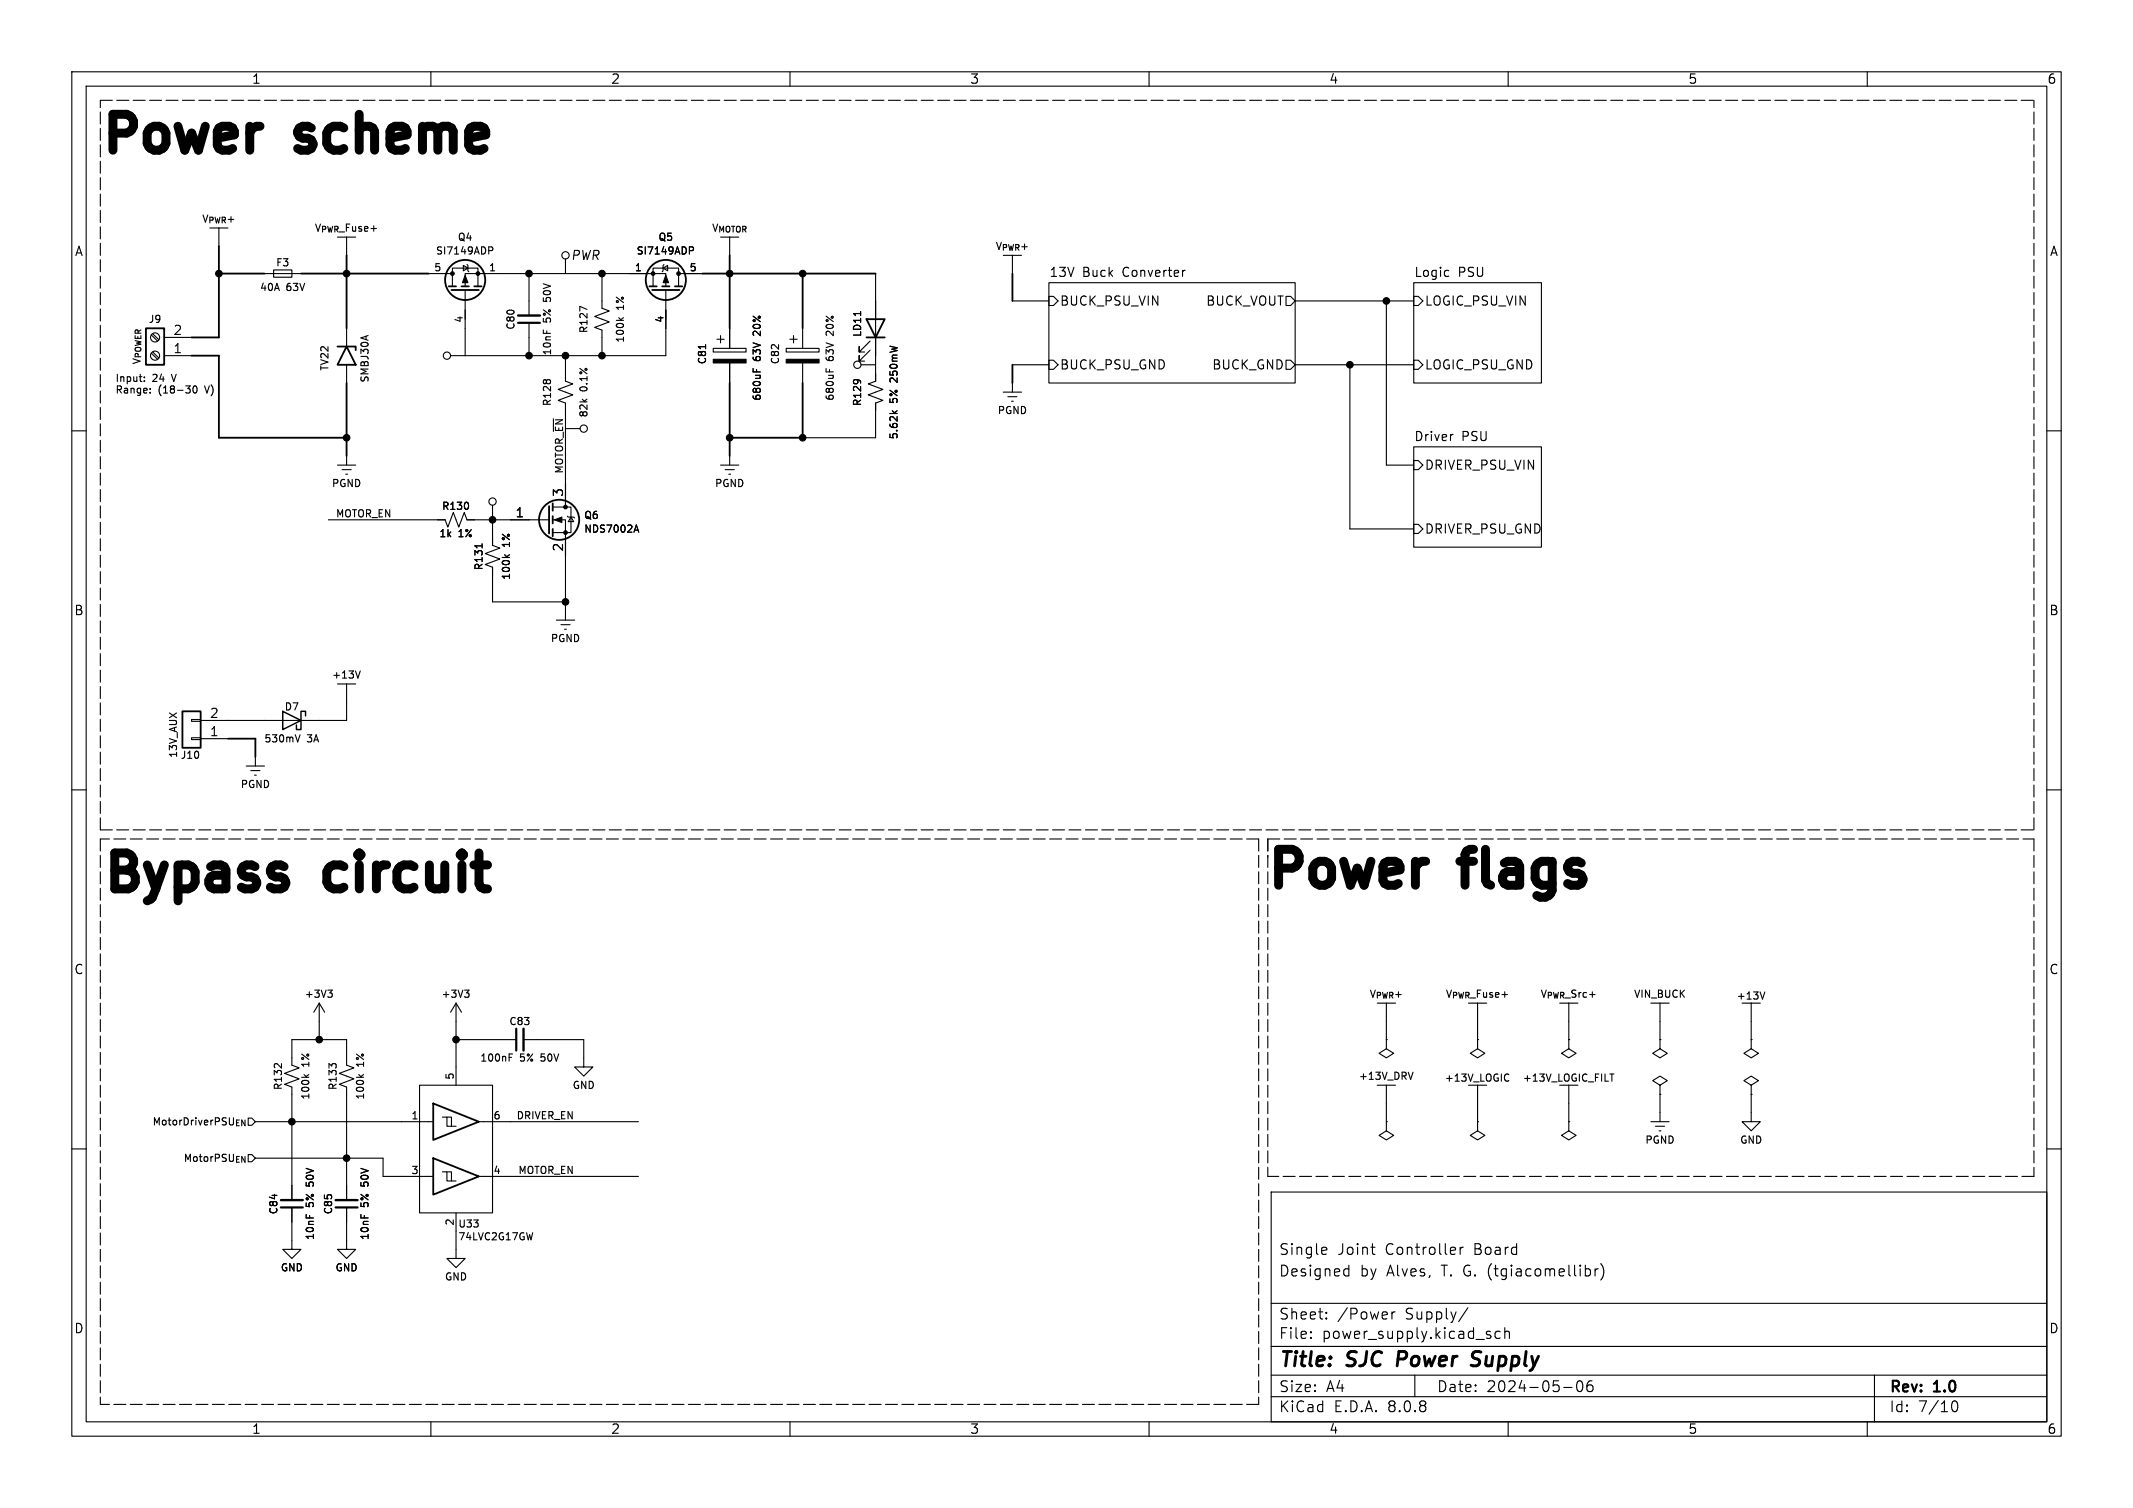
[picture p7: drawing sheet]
<svg xmlns="http://www.w3.org/2000/svg" width="297mm" height="210mm" viewBox="0 0 297 210" stroke-linecap="round" stroke-linejoin="round" font-family="sans-serif">
<g fill="none" stroke="#000" stroke-width=".15">
<path d="M10 10h277v190h-277zM12 12h273v186h-273zM60 10v2M110 10v2M160 10v2M210 10v2M260 10v2M30.5 31.8v2.5M36.8 38.1h5.1M38.1 37.6h2.5v1h-2.5zM48.3 33v2.6M59.7 38.1h3.3"/>
<path d="M63 39.9v-2.6h3.5v2.6M64.5 37l.7 .3-.7 .4zM64.8 39.9v-1.8h27.9v1.8M65 36.8l.2 .2v.7l.1 .1M68.1 34.4h.3l.2 .2-.1 .3h-.4M73.7 38.1v5.8M78.7 36.1v2M83.8 38.1v4.8l1 .4-2 .8 2 .7-2 .8 1 .4v3.5M90.9 39.9v-2.6h3.6v2.6M92.3 37.3l.7-.3v.7zM92.5 36.8l-.2 .2v.7l-.1 .1M94.5 38.1h3.3"/>
<path d="M96 34.4h.4l.2 .2-.1 .3h-.5M101.6 33v2.6M121.9 38.1v15l-1 .4 2 .7-2 .8 2 .8-1 .3v4.9h-10.1M141 35.6v2.5M146 39.4h34.3v13.9h-34.3zM165 37.6l-.2 .1M196.8 39.4h17.8v13.9h-17.8zM201.6 37.6l.1 .1M201.7 38.4l-.1 .1M20.1 53v.1M20.1 52.5v.1M20.9 54.6v.1"/>
<path d="M20.9 54.1v.1M21.1 46.7l.8 .8M21.1 49.2l.8 .8M21.3 46.5l.8 .8M21.3 49l.8 .9M22.9 49.5h3.8M22.9 47h3.8M27 53.8l.1-.1a.53 .53 0 0 1 .3 .5 .53 .53 0 0 1-.3 .5l-.1-.1-.1-.2zM48.3 45.7v2.6M48.3 50.8v2.5M64.8 40.4v9.1M73.7 45v4.5"/>
<path d="M75.7 45.9v.5M75.7 52.9h.3M76.2 52.9h.4M78.7 49.5v3.6l1.1 .4-2.1 .7 2.1 .8-2.1 .8 1 .3M78.7 57.2v13.4M78.7 59.7h2.1M81.7 43.1l-1-.4v.6M86.1 44.2l.4 .4M86.8 44.2l-.4 .3M92.7 40.4v9.1h-30M98.2 48v.6M99.3 48.5h4.6v.5h-4.6z"/>
<path d="M99.8 47.2h1M100.3 46.7v1.1M101.6 45.7v2.8M101.6 50.5v2.8M104.9 51.3v.5M105.3 51.5v.3M109.5 48.5h4.5v.5h-4.5zM110 47.2h1M110.5 46.7v1.1M111.8 45.7v2.8M111.8 50.5v2.8M115 51.3v.5"/>
<path d="M115.5 51.5v.3M118.9 52.9h.7M119.3 52.9h.1M119.8 43.4v.6M119.9 50.8h2M121.2 48.8l-1.6 1.5v-.8v.8h.8M121.2 47.5l-1.6 1.5v-.7v.7h.8M124.2 57.2l.4 .4M124.9 57.2l-.4 .3M139.7 54.6h2.5M140.3 55.2h1.3M140.8 55.9h.3"/>
<path d="M141 53.3v1.3M141 50.8h5M141 41.9h5M146 50.2h.7l.6 .6-.6 .6h-.7zM146 41.3h.7l.6 .6-.6 .6h-.7zM179.1 41.3h.6l.6 .6-.6 .6h-.6zM179.1 50.2h.6l.6 .6-.6 .6h-.6zM180.3 50.8h16.5M180.3 41.9h16.5M188 50.8v22.9h8.8M193 41.9v22.9h3.8M196.8 50.2h.7l.6 .6-.6 .6h-.7z"/>
<path d="M196.8 41.3h.7l.6 .6-.6 .6h-.7zM10 60h2M45.7 72.4h16.3l.4 1 .7-2 .8 2 .7-2 .4 1h11.5M47 64.8h2.5M47.6 65.4h1.3M48.1 66h.3M48.3 63.5v1.3M65.2 70.1v.6M67.1 75.7v.6M68.6 70.4v5.5l1 .4-2 .8 2 .8-2 .7 1 .4v4.8h10.1M70.3 77.3l.4 .3M70.9 77.3l-.3 .2"/>
<path d="M77 72.4h1.7v14M77 70.6h2.5v3.6h-2.5M79 71.9l.1 .1h.8l.1 .1M79.5 72l.4 .6h-.8zM88.4 73.8h.4M88.6 73.1l.3 1M100.3 64.8h2.6M101 65.4h1.2M101.5 66h.2M101.6 63.5v1.3M196.8 62.2h17.8v14h-17.8zM196.8 64.1h.7l.6 .7-.6 .6h-.7z"/>
<path d="M196.8 73h.7l.6 .7-.6 .6h-.7zM202.3 60.5l-.2 .1M285 60h2M47 95.3h2.5M48.3 95.3v5h-20.4M50.2 93.4l-.4 1M77.5 86.4h2.5M78.1 87h1.3M78.6 87.6h.3M10 110h2M26.7 100.2h1.2v.3h-1.2zM26.7 102.7h1.2v.3h-1.2z"/>
<path d="M27.9 102.9h3.8M34.3 106.7h2.5M34.9 107.3h1.3M35.4 108h.3M35.6 105.4v1.3M41.8 102.3l-.4 1M285 110h2M44.4 139.7l-.7 1.3M44.4 139.7v5.1M44.4 139.7l.8 1.3M45.6 137.9h.7l-.4 .4 .3 .1 .1 .3-.2 .2h-.3M63.5 139.7v11.4"/>
<path d="M63.5 139.7l-.8 1.3M63.5 139.7l.8 1.3M64.7 137.9h.6l-.3 .4 .3 .1v.3l-.2 .2h-.3M193 139.7v5.1M205.7 139.7v5.1M218.4 139.7v5.1M231.1 139.7v5.1M243.8 139.7v5.1M245.7 138.1l-.3 1M34.6 155.7h.5l.5 .5-.5 .5h-.5zM35.6 156.2h24.7M38.3 148.2h.3"/>
<path d="M39.2 148.1v.6M42.3 149.6l.4 .4M43 149.6l-.4 .3M46.2 148.5l-.4-.4v.6M46.3 148.2h.4M50 149.6l.3 .4M50.6 149.6l-.4 .3M58.4 151.1h10.2v17.8h-10.2zM61.6 155.6h.6v1.2h1.3M62.2 155.6h.7v1.2M63.5 144.8h8.4M66.7 156.2h22.2"/>
<path d="M70.9 147.3h.3M70.9 146.8h.5M72.9 144.8h8.4v3.8h-1.3l1.3 1.3 1.2-1.3h-1.2M193 156.2v1.3l1.1 .6-1.1 .7-1-.7 1-.6M193 156.2h.1M193 144.8v1.3l1.1 .6-1.1 .6-1-.6 1-.6M193 144.8h.1M193 151.1v5.1M196.8 149.3l-.4 1M205.7 156.2v1.3l1.1 .6-1.1 .7-1-.7 1-.6M205.7 156.2h.1M205.7 144.8v1.3l1.1 .6-1.1 .6-1-.6 1-.6"/>
<path d="M205.7 144.8h.1M205.7 151.1v5.1M209.8 149.6l.3 .1M210.1 150.5l-.3 .1M218.4 156.2v1.3l1.1 .6-1.1 .7-1-.7 1-.6M218.4 156.2h.1M218.4 144.8v1.3l1.1 .6-1.1 .6-1-.6 1-.6M218.4 144.8h.1M218.4 151.1v5.1M224.2 149.6h.5M224.4 149.6v1M229.9 156.2h2.5"/>
<path d="M230.5 156.8h1.3M231 157.5h.3M231.1 151.1l-1-.6 1-.6 1.1 .6-1.1 .6v1.3M231.1 152.4h.1M231.1 144.8v1.3l1.1 .6-1.1 .6-1-.6 1-.6M231.1 144.8h.1M231.1 152.4v3.8M243.8 152.4v3.8h1.3l-1.3 1.3-1.2-1.3h1.2M243.8 151.1l-1-.6 1-.6 1.1 .6-1.1 .6v1.3M243.8 152.4h.1M243.8 144.8v1.3l1.1 .6-1.1 .6-1-.6 1-.6M243.8 144.8h.1"/>
<path d="M10 160h2M35.6 161.3h17.7v2.5h7M40.6 167.1v-15.7l-1-.4 2.1-.8-2.1-.7 2.1-.8-1.1-.4v-3.5h7.7v3.5l1 .4-2.1 .8 2.1 .7-2.1 .8 1.1 .4v15.7M40.6 168.1v5.9h1.3l-1.3 1.3-1.2-1.3h1.2M42.6 169.1v.5M48.3 168.1v5.9h1.2l-1.2 1.3-1.3-1.3h1.3M50.3 169.1v.5M61.6 163.2h.6v1.3h1.3M62.2 163.2h.7v1.3M63.5 168.9v6.4h-1.3l1.3 1.2 1.3-1.2h-1.3M66.7 163.8h22.2M74.2 171.7l-.3 1"/>
<path d="M177 166h108v32h-108zM184.2 173.7l.5 .1v.3l-.7 .1M184.7 174.6l-.5 .1M187.4 176.7l.4 .1M187.8 176.2v1.5M187.8 177.6l-.4 .1M190.9 173.7h.6M191.3 174.7h.2M203.3 173.7v1M203.7 173.7l-.2 .1-.2 .2M221.2 176.7l.3 .3v.4l-.3 .3M222.1 176.7v1"/>
<path d="M222.5 176.7l-.3 .1-.1 .2M222.9 176a1.72 1.72 0 0 1 0 2.3M285 160h2M60 198v2M110 198v2M160 198v2M177 194.5h108M177 191.5h108M177 187.5h108M177 181.5h108M182.5 186.3h.1l-.1 .1M182.5 186.3v.1"/>
<path d="M182.5 185.5v.1M182.5 185.5h.1l-.1 .1M184.7 183.6v.1M184.7 183.6h-.1l.1 .1M184.7 182.8v.1M184.7 182.8h-.1l.1 .1M193.8 182.7v1M194.2 182.7l-.2 .1-.2 .2M197 191.5v3M204.4 182.1l-1.3 2M207.4 185.9l.2 .2-.1 .2-.1 .1M207.4 185.4l.1 .1"/>
<path d="M208.9 185.5l-.4-.1-.3 .3v.4l.1 .2 .2 .1 .4-.1M209.5 185.5a.37 .37 0 0 1 .7 .1v.8M209.5 184.9v1.5M210 198v2M217.7 193.2h1.2M219.7 192.4a.36 .36 0 0 1 .3-.1 .36 .36 0 0 1 .3 .3 .77 .77 0 0 1-.4 1.2 .91 .91 0 0 1-.2-1.4zM221.7 192.3a.59 .59 0 0 0-.7 .6v.6l.1 .2 .4 .1 .2-.1 .1-.5-.1-.3h-.5l-.2 .3M260 198v2M261 191.5v6.5M271.7 195.7a.55 .55 0 0 1 .4-.6h.1a.94 .94 0 0 1 0 1.5h-.1a.55 .55 0 0 1-.4-.6"/>
<circle cx="78.7" cy="35.6" r=".51"/>
<circle cx="21.6" cy="49.5" r=".63"/>
<circle cx="21.6" cy="47" r=".63"/>
<circle cx="62.2" cy="49.5" r=".51"/>
<circle cx="81.3" cy="59.7" r=".51"/>
<circle cx="119.4" cy="50.8" r=".51"/>
<circle cx="68.6" cy="69.9" r=".51"/>
</g>
<path d="M194.8 188.2l-.3 2M205.9 190a.85 .85 0 0 1-1.1 .1M205.9 188.2h-.4a.49 .49 0 0 0-.5 .4 .49 .49 0 0 0 .3 .6l.6 .2" fill="none" stroke="#000" stroke-width=".4"/>
<g fill="#000" stroke="#000" stroke-width=".15">
<path d="M64.8 38.4l.4 1h-.8zM92.7 38.4l.4 1h-.8zM99.3 50h4.6v.5h-4.6zM109.5 50h4.5v.5h-4.5zM77.2 72.4l1-.4v.8z"/>
<circle cx="30.5" cy="38.1" r=".46"/>
<circle cx="48.3" cy="38.1" r=".46"/>
<circle cx="63" cy="38.1" r=".25"/>
<circle cx="66.5" cy="38.1" r=".25"/>
<circle cx="73.7" cy="38.1" r=".46"/>
<circle cx="83.8" cy="38.1" r=".46"/>
<circle cx="90.9" cy="38.1" r=".25"/>
<circle cx="94.5" cy="38.1" r=".25"/>
<circle cx="101.6" cy="38.1" r=".46"/>
<circle cx="111.8" cy="38.1" r=".46"/>
<circle cx="73.7" cy="49.5" r=".46"/>
<circle cx="78.7" cy="49.5" r=".46"/>
<circle cx="83.8" cy="49.5" r=".46"/>
<circle cx="188" cy="50.8" r=".46"/>
<circle cx="193" cy="41.9" r=".46"/>
<circle cx="48.3" cy="61" r=".46"/>
<circle cx="68.6" cy="72.4" r=".46"/>
<circle cx="78.7" cy="74.2" r=".25"/>
<circle cx="78.7" cy="70.6" r=".25"/>
<circle cx="101.6" cy="61" r=".46"/>
<circle cx="111.8" cy="61" r=".46"/>
<circle cx="78.7" cy="83.8" r=".46"/>
<circle cx="40.6" cy="156.2" r=".46"/>
<circle cx="44.4" cy="144.8" r=".46"/>
<circle cx="63.5" cy="144.8" r=".46"/>
<circle cx="48.3" cy="161.3" r=".46"/>
</g>
<g fill="none" stroke="#000" stroke-width=".25">
<path d="M30.5 34.3v12.7h-3.8M30.5 38.1h6.3M41.9 38.1h17.8M48.3 35.6v10.1M62.5 39.9h1M64.3 39.9h1M66 39.9h1.1M90.4 39.9h1M92.2 39.9h1M94 39.9h1M97.8 38.1h24.1M101.6 35.6v10.1"/>
<path d="M111.8 38.1v7.6M141 38.1v3.8M20.3 45.7h2.6v5.1h-2.6zM26.7 49.5h3.8v11.5h17.8M47 48.3h2.5v.5M48.3 48.3l1.2 2.5h-2.5zM48.3 53.3v10.2M62.9 40.4h3.8M90.8 40.4h3.8M101.6 53.3v10.2M111.8 53.3v7.7h-10.2M120.6 44.5h2.6l-1.3 2.5z"/>
<path d="M120.6 47h2.6M141 50.8v2.5M76.5 70.5v3.8M77 70.1v1M77 71.9v1M77 73.7v1M25.4 99.1h2.5v5h-2.5zM31.7 102.9h3.9v2.5M60.3 153.7l6.4 2.5-6.4 2.6zM60.3 161.3l6.4 2.5-6.4 2.6z"/>
<circle cx="64.8" cy="39" r="2.79"/>
<circle cx="92.7" cy="39" r="2.79"/>
<circle cx="77.9" cy="72.4" r="2.79"/>
</g>
<path d="M72.1 43.9h3.1M72.9 143.3v3M39.1 167.1h3.1M46.7 167.1h3.1" fill="none" stroke="#000" stroke-width=".33"/>
<path d="M72.1 45h3.1M71.9 143.3v3M39.1 168.1h3.1M46.7 168.1h3.1" fill="none" stroke="#000" stroke-width=".3"/>
<path d="M39.4 99.1l2.5 1.2-2.5 1.3zM42.5 99.7v-.6h-.6v2.5h-.6v-.6" fill="none" stroke="#000" stroke-width=".2"/>
<path d="M14 14h269.2M14 115.6v-101.6M14 116.8v78.8M14 115.6h269.2M175.3 116.8h-161.3M175.3 116.8v78.8M176.5 116.8h106.7M176.5 116.8v47M283.2 116.8v47M283.2 115.6v-101.6M283.2 163.8h-106.7M175.3 195.6h-161.3" fill="none" stroke="#000" stroke-width=".15" stroke-dasharray="1.7 .6"/>
<g font-size="7">
<text x="13.7" y="21.6">Power</text>
<text x="42.4" y="21.6">scheme</text>
<text x="14" y="124.5">Bypass</text>
<text x="46.5" y="124.5">circuit</text>
<text x="176" y="124">Power</text>
<text x="204.7" y="124">flags</text>
</g>
<g font-size="2.8">
<text x="178" y="190.9">Title:</text>
<text x="187.7" y="190.9">SJC</text>
<text x="195.4" y="190.9">Power</text>
<text x="206.6" y="190.9">Supply</text>
</g>
<g font-size="2.1">
<text x="178" y="178">Designed</text>
<text x="178" y="175">Single</text>
<text x="186.2" y="175">Joint</text>
<text x="189.4" y="178">by</text>
<text x="193" y="175">Controller</text>
<text x="193.2" y="178">Alves,</text>
<text x="200.9" y="178">T. G. (tgiacomellibr)</text>
<text x="205.4" y="175">Board</text>
<text x="178" y="184">Sheet:</text>
<text x="186.2" y="184">/Power</text>
<text x="195.7" y="184">Supply/</text>
<text x="178" y="186.7">File:</text>
<text x="184.1" y="186.7">power_supply.kicad_sch</text>
<text x="178" y="196.9">KiCad</text>
<text x="178" y="194.1">Size:</text>
<text x="184.7" y="194.1">A4</text>
<text x="185.7" y="196.9">E.D.A.</text>
<text x="193.3" y="196.9">8.0.8</text>
<text x="200" y="194.1">Date:</text>
<text x="207" y="194.1">2024-05-06</text>
<text x="263" y="194.3">Rev:</text>
<text x="263" y="196.9">Id:</text>
<text x="267.1" y="196.9">7/10</text>
<text x="269.4" y="194.3">1.0</text>
</g>
<g font-size="1.8">
<text x="35" y="11.9">1</text>
<text x="85" y="11.9">2</text>
<text x="135" y="11.9">3</text>
<text x="185" y="11.9">4</text>
<text x="235" y="11.9">5</text>
<text x="285" y="11.9">6</text>
<text x="10.3" y="35.9">A</text>
<text x="285.3" y="35.9">A</text>
<text x="79.4" y="36.4">PWR</text>
<text x="146" y="38.7">13V</text>
<text x="150.7" y="38.7">Buck</text>
<text x="156.4" y="38.7">Converter</text>
<text x="196.8" y="38.7">Logic</text>
<text x="203" y="38.7">PSU</text>
<text x="24.1" y="46.7">2</text>
<text x="147.5" y="42.8">BUCK_PSU_VIN</text>
<text x="167.9" y="42.8">BUCK_VOUT</text>
<text x="198.3" y="42.8">LOGIC_PSU_VIN</text>
<text x="24.1" y="49.3">1</text>
<text x="147.5" y="51.7">BUCK_PSU_GND</text>
<text x="168.7" y="51.7">BUCK_GND</text>
<text x="198.3" y="51.7">LOGIC_PSU_GND</text>
<text x="196.8" y="61.5">Driver</text>
<text x="198.3" y="65.6">DRIVER_PSU_VIN</text>
<text x="203.5" y="61.5">PSU</text>
<text x="78.5" y="69.3" transform="rotate(-90 78.5 69.3)">3</text>
<text x="71.7" y="72.1">1</text>
<text x="78.5" y="76.9" transform="rotate(-90 78.5 76.9)">2</text>
<text x="198.3" y="74.5">DRIVER_PSU_GND</text>
<text x="10.3" y="85.9">B</text>
<text x="285.3" y="85.9">B</text>
<text x="29.1" y="100.1">2</text>
<text x="29.1" y="102.6">1</text>
<text x="10.3" y="135.9">C</text>
<text x="285.3" y="135.9">C</text>
<text x="10.3" y="185.9">D</text>
<text x="285.3" y="185.9">D</text>
<text x="35" y="199.9">1</text>
<text x="85" y="199.9">2</text>
<text x="135" y="199.9">3</text>
<text x="185" y="199.9">4</text>
<text x="235" y="199.9">5</text>
<text x="285" y="199.9">6</text>
</g>
<g font-size="1.4">
<text x="28" y="31.2">V_{PWR}+</text>
<text x="43.7" y="32.5">V_{PWR}_Fuse+</text>
<text x="60.6" y="35.7">SI7149ADP</text>
<text x="63.6" y="33.7">Q4</text>
<text x="88.5" y="35.7">SI7149ADP</text>
<text x="91.6" y="33.7">Q5</text>
<text x="99" y="32.5">V_{MOTOR}</text>
<text x="138.5" y="35">V_{PWR}+</text>
<text x="36.1" y="40.7">40A</text>
<text x="38.3" y="37.3">F3</text>
<text x="39.9" y="40.7">63V</text>
<text x="60.4" y="37.8">5</text>
<text x="68" y="37.8">1</text>
<text x="76.9" y="41.8" transform="rotate(-90 76.9 41.8)">50V</text>
<text x="88.3" y="37.8">1</text>
<text x="95.9" y="37.8">5</text>
<text x="20.6" y="45.2">J9</text>
<text x="64.5" y="45.1" transform="rotate(-90 64.5 45.1)">4</text>
<text x="71.8" y="46" transform="rotate(-90 71.8 46)">C80</text>
<text x="76.9" y="44.9" transform="rotate(-90 76.9 44.9)">5%</text>
<text x="82" y="46.5" transform="rotate(-90 82 46.5)">R127</text>
<text x="87.1" y="47.8" transform="rotate(-90 87.1 47.8)">100k</text>
<text x="87.1" y="43.2" transform="rotate(-90 87.1 43.2)">1%</text>
<text x="92.5" y="45.1" transform="rotate(-90 92.5 45.1)">4</text>
<text x="106.1" y="46.5" transform="rotate(-90 106.1 46.5)">20%</text>
<text x="116.3" y="46.5" transform="rotate(-90 116.3 46.5)">20%</text>
<text x="120.1" y="47" transform="rotate(-90 120.1 47)">LD11</text>
<text x="16" y="53.3">Input:</text>
<text x="19.8" y="50.9" transform="rotate(-90 19.8 50.9)">V_{POWER}</text>
<text x="21.3" y="53.3">24</text>
<text x="24.2" y="53.3">V</text>
<text x="45.9" y="51.7" transform="rotate(-90 45.9 51.7)">TV22</text>
<text x="51.5" y="53.4" transform="rotate(-90 51.5 53.4)">SMBJ30A</text>
<text x="76.9" y="49.6" transform="rotate(-90 76.9 49.6)">10nF</text>
<text x="98.5" y="50.8" transform="rotate(-90 98.5 50.8)">C81</text>
<text x="106.1" y="50.3" transform="rotate(-90 106.1 50.3)">63V</text>
<text x="108.7" y="50.8" transform="rotate(-90 108.7 50.8)">C82</text>
<text x="116.3" y="50.3" transform="rotate(-90 116.3 50.3)">63V</text>
<text x="125.2" y="53" transform="rotate(-90 125.2 53)">250mW</text>
<text x="16" y="54.9">Range:</text>
<text x="22.1" y="54.9">(18-30</text>
<text x="28.8" y="54.9">V)</text>
<text x="76.9" y="56.7" transform="rotate(-90 76.9 56.7)">R128</text>
<text x="82" y="58.2" transform="rotate(-90 82 58.2)">82k</text>
<text x="82" y="54.5" transform="rotate(-90 82 54.5)">0.1%</text>
<text x="106.1" y="55.9" transform="rotate(-90 106.1 55.9)">680uF</text>
<text x="116.3" y="55.9" transform="rotate(-90 116.3 55.9)">680uF</text>
<text x="120.1" y="56.7" transform="rotate(-90 120.1 56.7)">R129</text>
<text x="125.2" y="56.1" transform="rotate(-90 125.2 56.1)">5%</text>
<text x="138.8" y="57.9">PGND</text>
<text x="125.2" y="61.3" transform="rotate(-90 125.2 61.3)">5.62k</text>
<text x="46.1" y="68">PGND</text>
<text x="61.4" y="71.2">R130</text>
<text x="78.5" y="66" transform="rotate(-90 78.5 66)">MOTOR_~{EN}</text>
<text x="99.4" y="68">PGND</text>
<text x="46.6" y="72.1">MOTOR_EN</text>
<text x="61.1" y="75">1k</text>
<text x="63.8" y="75">1%</text>
<text x="71.2" y="76.2" transform="rotate(-90 71.2 76.2)">1%</text>
<text x="81.2" y="74.4">NDS7002A</text>
<text x="81.2" y="72.5">Q6</text>
<text x="67.4" y="79.5" transform="rotate(-90 67.4 79.5)">R131</text>
<text x="71.2" y="80.9" transform="rotate(-90 71.2 80.9)">100k</text>
<text x="76.6" y="89.6">PGND</text>
<text x="46.1" y="94.7">+13V</text>
<text x="39.5" y="99.2">D7</text>
<text x="24.9" y="105.7" transform="rotate(-90 24.9 105.7)">13V_AUX</text>
<text x="25.1" y="105.9">J10</text>
<text x="36.7" y="103.6">530mV</text>
<text x="42.8" y="103.6">3A</text>
<text x="33.4" y="109.9">PGND</text>
<text x="42.3" y="139.2">+3V3</text>
<text x="61.4" y="139.2">+3V3</text>
<text x="70.8" y="143">C83</text>
<text x="190.6" y="139.2">V_{PWR}+</text>
<text x="201.2" y="139.2">V_{PWR}_Fuse+</text>
<text x="214.4" y="139.2">V_{PWR}_Src+</text>
<text x="227.4" y="139.2">VIN_BUCK</text>
<text x="241.7" y="139.4">+13V</text>
<text x="43.3" y="148.6" transform="rotate(-90 43.3 148.6)">1%</text>
<text x="50.9" y="148.6" transform="rotate(-90 50.9 148.6)">1%</text>
<text x="66.8" y="148">100nF</text>
<text x="72.4" y="148">5%</text>
<text x="75.5" y="148">50V</text>
<text x="39.5" y="151.9" transform="rotate(-90 39.5 151.9)">R132</text>
<text x="43.3" y="153.3" transform="rotate(-90 43.3 153.3)">100k</text>
<text x="47.1" y="151.9" transform="rotate(-90 47.1 151.9)">R133</text>
<text x="50.9" y="153.3" transform="rotate(-90 50.9 153.3)">100k</text>
<text x="57.2" y="156">1</text>
<text x="63.2" y="150.5" transform="rotate(-90 63.2 150.5)">5</text>
<text x="68.6" y="156">6</text>
<text x="71.8" y="155.9">DRIVER_EN</text>
<text x="79.6" y="151.9">GND</text>
<text x="189.1" y="150.6">+13V_DRV</text>
<text x="201.1" y="150.8">+13V_LOGIC</text>
<text x="211.9" y="150.8">+13V_LOGIC_FILT</text>
<text x="21.1" y="156.9">MotorDriverPSU_{EN}</text>
<text x="229" y="159.5">PGND</text>
<text x="242.2" y="159.5">GND</text>
<text x="25.4" y="162">MotorPSU_{EN}</text>
<text x="43.9" y="165" transform="rotate(-90 43.9 165)">50V</text>
<text x="51.5" y="165" transform="rotate(-90 51.5 165)">50V</text>
<text x="57.2" y="163.6">3</text>
<text x="68.6" y="163.6">4</text>
<text x="72" y="163.6">MOTOR_EN</text>
<text x="38.8" y="169.2" transform="rotate(-90 38.8 169.2)">C84</text>
<text x="43.9" y="172.8" transform="rotate(-90 43.9 172.8)">10nF</text>
<text x="43.9" y="168.1" transform="rotate(-90 43.9 168.1)">5%</text>
<text x="46.4" y="169.2" transform="rotate(-90 46.4 169.2)">C85</text>
<text x="51.5" y="172.8" transform="rotate(-90 51.5 172.8)">10nF</text>
<text x="51.5" y="168.1" transform="rotate(-90 51.5 168.1)">5%</text>
<text x="63.2" y="170.8" transform="rotate(-90 63.2 170.8)">2</text>
<text x="63.7" y="171.2">U33</text>
<text x="63.7" y="172.9">74LVC2G17GW</text>
<text x="39" y="177.3">GND</text>
<text x="46.6" y="177.3">GND</text>
<text x="61.8" y="178.5">GND</text>
</g>
</svg>
